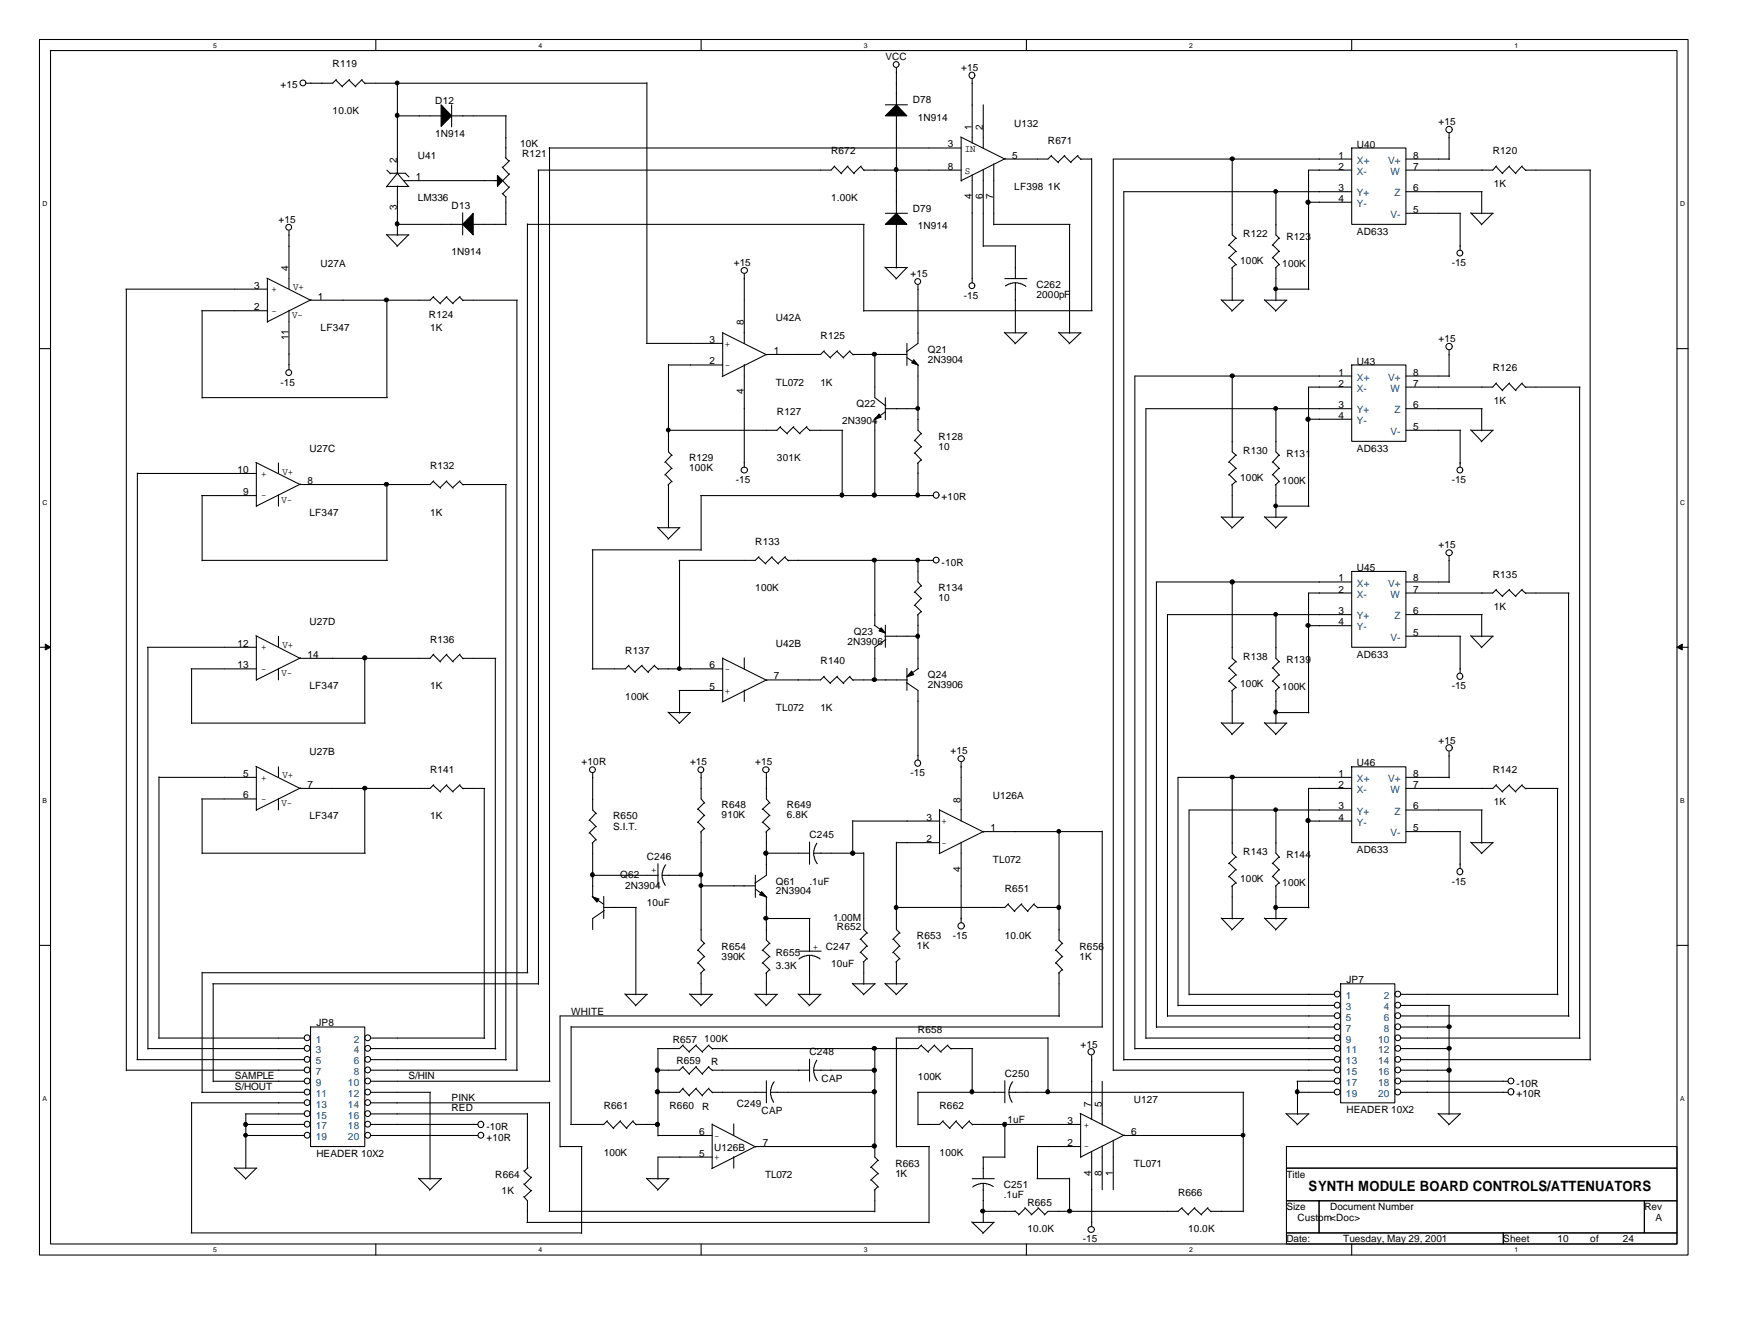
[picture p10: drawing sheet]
<svg xmlns="http://www.w3.org/2000/svg" width="279mm" height="216mm" viewBox="0 0 279 216" stroke-linecap="round" stroke-linejoin="round" font-family="sans-serif">
<g fill="none" stroke="#000" stroke-width=".17">
<path d="M6.3 6.3h265.2v195.5h-265.2zM8.1 8.1h261.6v191.9h-261.6zM49.2 13.3a.47 .47 0 0 0-.7-.4 .47 .47 0 0 0 0 .8 .47 .47 0 0 0 .7-.4M54 12.9l1.1 1.1M54.1 12.8l-.6 .6h-4.2M56.1 12.9l1.1 1.1M56.2 12.8l-1.2 1.1M58.2 12.9l.6 .6M58.3 12.8l-1.2 1.1M58.7 13.4h45.4M60.5 6.3v1.8M63.9 18.6h7.1"/>
<path d="M63.9 13.4v14.5l-1.8 2.2M72.6 16.8v3.6M72.6 18.6h8.8M81.4 18.6v6.8M104.1 13.3v41.9M112.8 6.3v1.8M142.4 16.8h3.6M144.2 10.9v5.9M144.2 18.5v15.8M144.6 10.3a.47 .47 0 0 0-.7-.3 .47 .47 0 0 0 0 .8 .47 .47 0 0 0 .7-.4M156.4 12.7v10.3M158.2 16.8v7.1"/>
<path d="M165.1 6.3v1.8M217.4 6.3v1.8M46.5 37.1v9.3M46.9 36.5a.47 .47 0 0 0-.7-.4 .47 .47 0 0 0 0 .8 .47 .47 0 0 0 .7-.4M62.1 37.7l1.8 1.8M62.2 37.8h3.6M62.2 27.3l.6 .6M62.2 30h3.6M62.7 27.9h2.6M63.8 36.1h10.6M63.8 27.8l1.9 2.2M63.9 29.9v7.9"/>
<path d="M64.9 29h15.1M65.2 27.9l.6 .5M65.7 37.8l-1.9 1.8M74.4 34.2v3.6M76 36.1h5.4M80.8 31.1l.6 .6M80.8 29l1.1 1.1M80.8 26.8l1.1 1.2M81.3 25.3l.6 .6M81.4 31.6v4.6M82 30.1l-1.1 1.1M82 27.9l-1.1 1.1"/>
<path d="M82 25.8l-1.1 1.1M84.8 36.1h54.2M84.8 36v120.4M86.6 27.3v130.9M88.3 23.8h66.3M88.4 23.7v150.1M134.2 26.8l1.2 1.1M134.3 26.7l-.6 .6h-47.2M136.3 26.8l1.1 1.1M136.4 26.7l-1.1 1.2M138.4 26.8l.6 .6M138.5 26.7l-1.2 1.2"/>
<path d="M138.9 27.3h15.7M138.9 36.1v13.9M142.4 34.3h3.6M144.2 36v7.1M154.5 22l7.1 3.6h7l.6-.6M154.6 22.1v7M156.4 28.1v17.4M158.2 27.3v12.3M158.2 39.5h5.2M159.9 36.1h12.2M159.9 26.3v9.9M161.7 25.5l-7.1 3.5"/>
<path d="M163.3 39.5v5.3M169.1 25.1l1.2 1.1M171.2 25.1l1.1 1.1M171.3 25l-1.1 1.1M172 36.1v17.5M173.3 25.1l.6 .6M173.4 25l-1.2 1.1M173.8 25.6h1.8M175.6 25.5v24.5M197.7 39.4l1.2 1.1M198.2 25.6v12.2l.7 .6M198.8 38.3l-1.2 1.2"/>
<path d="M204.7 39.4l1.1 1.1M205.2 30.8v7l.6 .6M205.7 38.3l-1.1 1.2M210.5 32.5h6.9M217.4 23.8h8.7v12.3h-8.7zM217.4 25.6h-38.3v146.5M217.4 27.3h-6.9v19.3M217.4 30.8h-36.6v139.6M226.1 34.3h8.8M226.1 25.6h7.1M226.1 30.8h12.3M233.1 21.4v4.3"/>
<path d="M234.9 34.3v5.9M236.6 34.2l1.7 1.9M236.6 34.3h3.6M238.3 30.8v3.6M240.1 34.3l-1.8 1.9M240.6 26.8l1.1 1.1M240.7 26.7l-.6 .6h-14M242.7 26.8l1.1 1.1M242.8 26.7l-1.2 1.2M244.8 26.8l.6 .6M244.9 26.7l-1.1 1.2M245.4 27.3h10.5"/>
<path d="M255.8 27.3v143.1M6.3 56h1.8M20.2 46.5h22.8M20.3 46.5v125.6M32.4 50h10.6M32.5 50v14M42.9 44.7l7.1 3.6h19.2l.6-.6M43 44.8v7M46.5 49.9v9.5M46.9 59.9a.47 .47 0 0 0-.7-.4 .47 .47 0 0 0 0 .8 .47 .47 0 0 0 .7-.4M50 48.2l-7 3.5M62.2 48.2v15.7"/>
<path d="M69.7 47.8l1.2 1.1M71.8 47.8l1.1 1.1M71.9 47.7l-1.1 1.1M73.9 47.8l.6 .5M74 47.7l-1.2 1.1M74.4 48.3h8.8M83.1 48.3v123.8M104 55.2h12.2M107.5 58.7h8.7M107.5 58.6v14l.6 .6M116.2 53.4v7.1M116.2 53.5l7.2 3.6"/>
<path d="M119.7 44v11.2M119.7 58.6v16.5M120.2 43.4a.48 .48 0 0 0-.5-.4 .48 .48 0 0 0-.4 .5 .48 .48 0 0 0 .4 .4h.3l.2-.4M132.5 56.5l1.1 1.1M132.6 56.4l-.6 .6h-8.7l-7.1 3.5M134.6 56.5l1.1 1.1M134.7 56.4l-1.2 1.1M136.7 56.5l.5 .6M136.7 56.4l-1.1 1.1M137.2 57h8.7M138.9 50h36.8M140.7 56.9v7l1.8 1.4"/>
<path d="M142.3 42.9l1.9 1.9M142.4 43h3.6M145.9 43l-1.8 1.9M145.9 57.5l1.8 1.3M145.9 55.2v3.6M147.7 45.8v9.4l-1.9 1.4M147.7 58.7v10.5l.6 .6M148.1 45.2a.47 .47 0 0 0-.7-.4 .47 .47 0 0 0 0 .8 .47 .47 0 0 0 .7-.3M156.8 45.9a.47 .47 0 0 0-.7-.4 .47 .47 0 0 0 0 .8 .47 .47 0 0 0 .7-.4M161.5 53.4l1.8 1.8M161.6 53.5h3.6M161.6 44.8h3.6"/>
<path d="M163.3 45.5l1 .1 .7 .5M163.3 45.5l-.7 .1-.9 .4M163.3 45.5v8M165.1 53.5l-1.9 1.8M170.3 53.4l1.7 1.8M170.3 53.5h3.6M173.8 53.5l-1.8 1.8M196.4 48.2l1.8 1.8M196.5 48.3h3.6M197.7 41.4l1.2 1.2M198.2 43v5.3M198.8 40.4l-1.2 1.1"/>
<path d="M198.8 42.5l-.7 .6M200 48.3l-1.9 1.7M203.4 48.2l1.8 1.8M203.5 48.3h3.5M204.7 41.4l1.1 1.2M205.2 43v5.3M205.2 46.5h5.4M205.7 40.4l-1.1 1.1M205.7 42.5l-.6 .6M206.9 48.3l-1.8 1.7M217.4 58.7h8.7v12.3h-8.7zM233.1 56.3v4.2"/>
<path d="M235.3 40.6a.47 .47 0 0 0-.7-.3 .47 .47 0 0 0 0 .8 .47 .47 0 0 0 .7-.4M269.7 56h1.8M22.1 76.1h19.1M22.1 76v94.3M32.4 79.7h8.8M32.5 79.7v10.5M32.5 63.9h29.8M41.1 74.3l7.2 3.6h20.9l.6-.6M41.2 74.4v7M44.8 74.4v1.6M44.8 79.6v1.8M48.3 77.8l-7.1 3.6"/>
<path d="M62.2 77.8v12.3M69.7 77.4l1.2 1.1M71.8 77.4l1.1 1.1M71.9 77.3l-1.1 1.1M73.9 77.4l.6 .6M74 77.3l-1.2 1.1M74.4 77.9h7M81.4 77.9v92.5M107 74.3l1.1 1.1M107 76.3l1.1 1.2M107.5 77.9v6.9M108 73.2l-1.1 1.1"/>
<path d="M108 75.3l-1.1 1.1M108 77.4l-.6 .6M112.7 79.7h37.4M112.8 79.7v8.8M120.2 75.5a.48 .48 0 0 0-.5-.4 .48 .48 0 0 0-.4 .4 .48 .48 0 0 0 .4 .5h.3l.2-.4M125.5 68.7l1.2 1.1M125.6 68.6l-.6 .6h-17.6M127.6 68.7l1.1 1.1M127.7 68.6l-1.1 1.1M129.7 68.7l.6 .6M129.8 68.6l-1.2 1.1M130.2 69.2h5.4"/>
<path d="M135.5 69.2v10.6M140.7 67.4v12.4M142.4 65.7h5.3M142.4 66.2l-1.8 1.3M142.4 63.9v3.6M147.2 70.8l1.1 1.1M147.2 72.8l1.1 1.2M147.7 74.4v5.3M148.2 69.7l-1.1 1.2M148.2 71.8l-1.1 1.1M148.2 73.9l-.6 .6M197.7 74.3l1.2 1.1"/>
<path d="M197.7 76.3l1.2 1.2M198.2 60.5v12.1l.7 .6M198.2 77.9v5.3M198.8 73.2l-1.2 1.1M198.8 75.3l-1.2 1.1M198.8 77.4l-.7 .6M204.7 74.3l1.1 1.1M204.7 76.3l1.1 1.2M205.2 65.7v6.9l.6 .6M205.2 77.9v5.3M205.7 73.2l-1.1 1.1M205.7 75.3l-1.1 1.1"/>
<path d="M205.7 77.4l-.6 .6M210.5 67.4h6.9M217.4 60.5h-34.9v108.2M217.4 62.2h-6.9v19.2M217.4 65.7h-33.1v101.3M226.1 69.2h8.8M226.1 60.5h7.1M226.1 65.7h12.3M234.9 69.2v5.9M235.3 75.5a.47 .47 0 0 0-.7-.4 .47 .47 0 0 0 0 .8 .47 .47 0 0 0 .7-.3M236.6 69.1l1.7 1.9M236.6 69.2h3.6"/>
<path d="M238.3 65.7v3.6M240.1 69.2l-1.8 1.8M240.6 61.6l1.1 1.2M240.7 61.6l-.6 .6h-14M242.7 61.6l1.1 1.2M242.8 61.6l-1.2 1.1M244.8 61.6l.6 .7M244.9 61.6l-1.1 1.1M245.4 62.2h8.8M254.1 62.2v104.8M32.5 90.1h29.8M95.2 88.4h17.6"/>
<path d="M95.3 88.4v19.2M105.7 84.8l1.8 1.8M105.8 84.8h3.6M109.3 84.8l-1.9 1.9M109.3 90.1v17.5M122 89.6l1.2 1.1M122.1 89.5l-.6 .6h-12.3M124.1 89.6l1.1 1.1M124.2 89.5l-1.1 1.1M126.2 89.6l.6 .6M126.3 89.5l-1.2 1.1M126.7 90.1h23.4"/>
<path d="M140.7 90.1v10.5M147.2 97.3l1.1 1.1M147.2 95.2l1.1 1.1M147.7 90v3.6l.6 .6M147.7 98.8v8.7M148.2 94.1l-1.1 1.1M148.2 98.3l-.6 .6M148.2 96.2l-1.1 1.2M151 90a.47 .47 0 0 0-.7-.4 .47 .47 0 0 0 0 .8 .47 .47 0 0 0 .7-.4M196.4 83.1l1.8 1.7M196.5 83.1h3.6M198.2 93.6v12.2l.7 .6"/>
<path d="M200 83.1l-1.9 1.8M203.4 83.1l1.8 1.7M203.5 83.1h3.5M205.2 98.8v7l.6 .6M205.2 81.4h5.4M206.9 83.1l-1.8 1.8M217.4 91.9h8.7v12.2h-8.7zM217.4 95.3h-6.9v19.3M217.4 93.6h-31.4v71.6M217.4 98.8h-29.6v64.6M226.1 93.6h7.1M226.1 98.8h12.3"/>
<path d="M233.1 89.4v4.2M233.6 88.8a.48 .48 0 0 0-.5-.4 .48 .48 0 0 0-.5 .4 .48 .48 0 0 0 .5 .5h.2l.3-.4M238.3 98.8v3.6M240.6 94.8l1.1 1.1M240.7 94.7l-.6 .6h-14M242.7 94.8l1.1 1.1M242.8 94.7l-1.2 1.1M244.8 94.8l.6 .6M244.9 94.7l-1.1 1.1M245.4 95.3h7M252.3 95.3v68.1M6.3 104.1h1.8"/>
<path d="M23.7 104.1h17.5M23.8 104.1v64.6M30.7 107.5h10.5M30.8 116.2h28M30.8 107.5v8.8M41.1 102.2l7.2 3.6h20.9l.6-.6M41.2 102.3v7.1M44.8 102.3v1.7M44.8 107.4v1.9M48.3 105.7l-7.1 3.6M58.7 105.7v10.5M69.7 105.2l1.2 1.2"/>
<path d="M71.8 105.2l1.1 1.2M71.9 105.2l-1.1 1.1M73.9 105.2l.6 .7M74 105.2l-1.2 1.1M74.4 105.8h5.4M79.7 105.8v62.9M101.1 107l1.1 1.1M101.2 106.9l-.6 .6h-5.4M103.2 107l1.1 1.1M103.3 106.9l-1.2 1.1M105.2 107l.7 .6M105.3 106.9l-1.1 1.1"/>
<path d="M105.8 107.5h10.4M107.4 114.5l1.9 1.7M107.5 114.6h3.6M109.2 111h7M109.3 111v3.6M111 114.6l-1.8 1.7M116.2 105.7v7.1M116.2 105.8l7.2 3.6M119.7 105.7v1.8M119.7 110.9v1.9M132.5 108.8l1.1 1.1M132.6 108.7l-.6 .6h-8.7l-7.1 3.6"/>
<path d="M134.6 108.8l1.1 1.1M134.7 108.7l-1.2 1.1M136.7 108.8l.5 .6M136.7 108.7l-1.1 1.1M137.2 109.3h8.8M140.6 100.5l1.8 1.3M142.3 102.3h5.4M142.4 100.5v3.6M142.5 102.8l-1.8 1.3v5.3M145.8 109.7l1.9 1.3v11.2M145.9 107.4v3.6M147.7 107.4l-1.8 1.4"/>
<path d="M196.4 116.2l1.8 1.8M196.5 116.2h3.6M197.7 107.4l1.2 1.1M197.7 109.5l1.2 1.1M198.2 111v5.3M198.8 106.3l-1.2 1.1M198.8 108.5l-1.2 1.1M198.8 110.5l-.7 .6M200 116.2l-1.9 1.9M203.4 116.2l1.8 1.8M203.5 116.2h3.5M204.7 107.4l1.1 1.1"/>
<path d="M204.7 109.5l1.1 1.1M205.2 114.6h5.4M205.2 111v5.3M205.7 110.5l-.6 .6M205.7 106.3l-1.1 1.1M205.7 108.5l-1.1 1.1M206.9 116.2l-1.8 1.9M210.5 100.6h6.9M226.1 102.3h8.8M234.9 102.3v5.9M236.6 102.2l1.7 1.9M236.6 102.3h3.6"/>
<path d="M240.1 102.3l-1.8 1.8M269.7 104.1h1.8M25.6 125h15.6M25.6 124.9v42M32.4 128.4h8.8M32.5 137.2h26.3M32.5 128.4v8.8M41.1 123.2l7.2 3.5h20.9l.6-.5M41.2 123.3v7M44.8 123.3v1.6M44.8 128.4v1.8M48.3 126.7l-7.1 3.5"/>
<path d="M58.7 126.7v10.5M69.7 126.2l1.2 1.1M71.8 126.2l1.1 1.1M71.9 126.2l-1.1 1.1M73.9 126.2l.6 .6M74 126.2l-1.2 1.1M74.4 126.7h3.6M77.9 126.7v40.3M94.8 131.8l1.1 1.1M94.8 133.9l1.1 1.1M95.3 124.3v5.9l.6 .6M95.3 135.5v8.7"/>
<path d="M95.8 123.7a.47 .47 0 0 0-.7-.4 .47 .47 0 0 0 0 .8 .47 .47 0 0 0 .7-.4M95.8 130.7l-1.1 1.2M95.8 132.8l-1.1 1.1M95.8 135l-.6 .6M105.8 138.9v3.5M107.1 139l-.4 .7-.2 1M112.3 130l1.1 1.1M112.3 132.2l1.1 1.1M112.8 124.3v4.1l.6 .7M112.8 133.7v17.4l.6 .6M113.2 123.7a.47 .47 0 0 0-.7-.4 .47 .47 0 0 0 0 .8 .47 .47 0 0 0 .7-.4M113.3 129l-1.1 1.1"/>
<path d="M113.3 131.1l-1.1 1.1M113.3 133.2l-.6 .6M122.7 130l1.2 1.1M122.7 132.2l1.2 1.1M123.2 137.2h7M123.3 124.3v4.1l.6 .7M123.3 133.7v7l-1.9 1.3M123.7 123.7a.48 .48 0 0 0-.5-.5 .48 .48 0 0 0-.5 .5 .48 .48 0 0 0 .5 .5l.2-.1 .3-.4M123.8 129l-1.2 1.1M123.8 131.1l-1.2 1.1M123.8 133.2l-.6 .6M130.2 135.4v3.5"/>
<path d="M130.9 137.2l.2 1 .4 .7M130.9 137.2h8M131.4 135.6l-.4 .8-.1 .8M137.2 132h13.9M137.2 131.9v5.3M138.9 137.1v12.3l.6 .6M144.2 135.4v14l.6 .6M144.2 135.5h6.9M151.1 130.1v7.1M151.1 130.2l7.1 3.6M154.6 122.5v9.5M154.6 135.4v12.9"/>
<path d="M155.1 121.9a.48 .48 0 0 0-.5-.4 .48 .48 0 0 0-.5 .4 .48 .48 0 0 0 .5 .5h.3l.2-.4M170.3 133.6v17.5l.6 .6M177.3 133.7h-19.1l-7.2 3.5M177.3 133.6v31.5M197.7 138.8l1.2 1.1M198.2 125v12.2l.7 .6M198.8 137.8l-1.2 1.1M198.8 139.8l-1.2 1.2M204.7 138.8l1.1 1.1M205.2 130.2v7l.6 .6M205.7 137.8l-1.1 1.1M205.7 139.8l-1.1 1.2"/>
<path d="M210.5 132h6.9M217.4 123.3h8.7v12.2h-8.7zM217.4 126.7h-6.9v19.3M217.4 125h-27.9v36.7M217.4 130.2h-26.1v29.7M226.1 133.7h8.8M226.1 125h7.1M226.1 130.2h12.3M233.1 120.8v4.3M234.9 133.7v5.9M236.6 135.4l1.7 1.8M236.6 135.5h3.6"/>
<path d="M238.3 130.2v5.4M240.1 135.5l-1.8 1.7M240.6 126.2l1.1 1.1M240.7 126.2l-.6 .5h-14M242.7 126.2l1.1 1.1M242.8 126.2l-1.2 1.1M244.8 126.2l.6 .6M244.9 126.2l-1.1 1.1M245.4 126.7h5.2M250.5 126.7v33.2M6.3 152h1.8M32.5 156.3v19.3"/>
<path d="M32.5 156.4h52.4M34.2 158.2h52.4M34.3 158.2v15.7M95.2 144.1l1.9 1.3M95.3 140.7h10.6M97.1 145.9h5.3M97.1 144.1v3.6M97.2 146.4l-1.9 1.3v1.7M100.5 159.8l1.8 1.8M100.6 159.9h3.5M102.3 145.9v14M104.1 159.9l-1.9 1.8"/>
<path d="M106.5 140.7l.1 .8 .4 .8M106.5 140.7h6.4M110.9 159.8l1.9 1.8M111 159.9h3.6M112.3 152.7l1.1 1.1M112.3 154.8l1.1 1.2M112.8 156.4v3.5M112.8 142.4h8.7M113.3 151.6l-1.1 1.2M113.3 153.8l-1.1 1.1M113.3 155.9l-.6 .6M114.6 159.9l-1.9 1.8"/>
<path d="M121.4 159.8l1.9 1.8M121.5 159.9h3.6M121.5 142.9l1.9 1.4M121.5 140.7v3.6M122.7 152.7l1.2 1.1M122.7 154.8l1.2 1.2M123.3 147.7h7M123.3 144.2v6.9l.6 .6M123.3 156.4v3.5M123.8 151.6l-1.2 1.2M123.8 153.8l-1.2 1.1M123.8 155.9l-.6 .6"/>
<path d="M125 159.9l-1.8 1.8M128.4 159.8l1.8 1.8M128.4 159.9h3.7M128.4 152.9h3.7M130.2 153.6l1 .2 .7 .4M130.2 153.6l-1 .2-.7 .4M130.2 147.7v5.3M130.2 153.6v6.3M132 159.9l-1.9 1.8M137.1 158.1l1.8 1.8M137.2 158.2h3.6M138.4 151l1.1 1.1"/>
<path d="M138.4 153.1l1.1 1.1M138.9 154.6v3.6M139.4 149.9l-1.1 1.1M139.4 152.1l-1.1 1.1M139.4 154.1l-.5 .6M140.7 158.2l-1.8 1.7M142.3 158.1l1.9 1.8M142.4 158.2h3.6M143.7 151l1.1 1.1M143.7 153.1l1.1 1.1M144.2 154.6v3.6M144.7 149.9l-1.1 1.1"/>
<path d="M144.7 152.1l-1.1 1.1M144.7 154.1l-.6 .6M145.9 158.2l-1.8 1.7M162.1 145.4l1.1 1.2M162.2 145.3l-.6 .6h-17.4M164.3 145.4l1.1 1.2M164.3 145.3l-1.1 1.2M166.3 145.4l.7 .6M166.4 145.3l-1.1 1.2M166.9 145.9h3.5M169.8 152.7l1.1 1.1M169.8 154.8l1.1 1.2"/>
<path d="M170.3 156.4v7M170.9 151.6l-1.1 1.2M170.9 153.8l-1.1 1.1M170.9 155.9l-.6 .6M191.3 159.9h23.3M196.4 147.6l1.8 1.8M196.5 147.7h3.6M197.7 140.9l1.2 1.1M198.2 142.4v5.3M198.8 141.9l-.7 .6M200 147.7l-1.9 1.8M203.4 147.6l1.8 1.8"/>
<path d="M203.5 147.7h3.5M204.7 140.9l1.1 1.1M205.2 142.4v5.3M205.2 145.9h5.4M205.7 141.9l-.6 .6M206.9 147.7l-1.8 1.8M215.6 159.8a.47 .47 0 0 0-.7-.4 .47 .47 0 0 0 0 .8 .47 .47 0 0 0 .7-.4M215.6 158.2h8.8v19.1h-8.8zM225.3 159.8a.47 .47 0 0 0-.7-.4 .47 .47 0 0 0 0 .8 .47 .47 0 0 0 .7-.4M225.4 159.9h25.2M269.7 152h1.8M20.3 172h28.6"/>
<path d="M22 170.3h26.9M23.8 168.6h25.1M25.5 166.9h23.4M30.8 177.3h18.1M30.8 177.2v21M32.4 175.6h16.5M34.3 173.8h14.6M39.5 179.1h9.4M39.5 179.1v8.7M49.9 166.8a.47 .47 0 0 0-.7-.4 .47 .47 0 0 0 0 .8 .47 .47 0 0 0 .7-.4M49.9 168.5a.47 .47 0 0 0-.7-.4 .47 .47 0 0 0 0 .8 .47 .47 0 0 0 .7-.4M49.9 170.3a.47 .47 0 0 0-.7-.4 .47 .47 0 0 0 0 .8 .47 .47 0 0 0 .7-.4"/>
<path d="M49.9 172a.47 .47 0 0 0-.7-.4 .47 .47 0 0 0 0 .8 .47 .47 0 0 0 .7-.4M49.9 173.7a.47 .47 0 0 0-.7-.3 .47 .47 0 0 0 0 .8 .47 .47 0 0 0 .7-.4M49.9 175.5a.47 .47 0 0 0-.7-.4 .47 .47 0 0 0 0 .8 .47 .47 0 0 0 .7-.3M49.9 177.2a.47 .47 0 0 0-.7-.4 .47 .47 0 0 0 0 .8 .47 .47 0 0 0 .7-.4M49.9 179a.47 .47 0 0 0-.7-.4 .47 .47 0 0 0 0 .8 .47 .47 0 0 0 .7-.4M50 165.1h8.7v19.2h-8.7zM59.6 166.8a.47 .47 0 0 0-.7-.4 .47 .47 0 0 0 0 .8 .47 .47 0 0 0 .7-.4M59.6 168.5a.47 .47 0 0 0-.7-.4 .47 .47 0 0 0 0 .8 .47 .47 0 0 0 .7-.4M59.6 170.3a.47 .47 0 0 0-.7-.4 .47 .47 0 0 0 0 .8 .47 .47 0 0 0 .7-.4M59.6 172a.47 .47 0 0 0-.7-.4 .47 .47 0 0 0 0 .8 .47 .47 0 0 0 .7-.4M59.6 173.7a.47 .47 0 0 0-.7-.3 .47 .47 0 0 0 0 .8 .47 .47 0 0 0 .7-.4M59.6 175.5a.47 .47 0 0 0-.7-.4 .47 .47 0 0 0 0 .8 .47 .47 0 0 0 .7-.3"/>
<path d="M59.6 177.2a.47 .47 0 0 0-.7-.4 .47 .47 0 0 0 0 .8 .47 .47 0 0 0 .7-.4M59.6 179a.47 .47 0 0 0-.7-.4 .47 .47 0 0 0 0 .8 .47 .47 0 0 0 .7-.4M59.7 179.1h25.1M59.7 175.6h9.6M59.7 173.8h28.8M59.7 168.6h20.1M59.7 172h23.5M59.7 166.9h18.3M59.7 170.3h21.7M59.7 177.3h28.7M69.2 175.6v14M84.8 179v8.8"/>
<path d="M88.4 177.2v17.5M91.9 165.1h85.5M91.9 165v15.8M105.8 168.6v14M109.8 168.1l1.1 1.1M109.8 171.5l1.1 1.2M109.8 175l1.1 1.2M109.9 174.9l-.6 .7h-3.6M109.9 168l-.6 .6h-3.6M109.9 171.4l-.6 .6h-3.6M111.9 168.1l1.1 1.1M111.9 171.5l1.1 1.2"/>
<path d="M111.9 175l1.1 1.2M112 168l-1.2 1.1M112 171.4l-1.2 1.2M112 174.9l-1.2 1.2M114 168.1l.6 .6M114 171.5l.6 .6M114 175l.6 .7M114 168l-1.1 1.1M114 171.4l-1.1 1.2M114 174.9l-1.1 1.2M114.6 175.6h8.7M114.6 172h15.6"/>
<path d="M123.3 173.7v3.6M124 175.6v.8l.5 .8M124 175.6h16.8M124.5 173.9l-.4 .7-.1 1M130.2 170.3v3.5M130.9 172l.2 1.1 .4 .6M130.9 172h9.8M131.4 170.4l-.4 .9-.1 .7M140.7 168.5v17.5l.6 .6M144.1 166.9h24.5M144.2 166.9v17.5M147.6 175.6h14"/>
<path d="M147.7 175.6v5.2M148.2 168.1l1.2 1.1M148.3 168l-.6 .6h-33.1M150.3 168.1l1.1 1.1M150.4 168l-1.1 1.1M152.4 168.1l.6 .6M152.5 168l-1.2 1.1M152.9 168.6h3.6M156.4 168.6v7.1M161.6 173.7v3.6M162.3 175.6l.1 .8 .4 .8M162.3 175.6h37.8"/>
<path d="M162.9 173.9l-.4 .7-.2 1M168.6 166.8v8.8M170.4 163.3h-80.3v21.1M173.7 179l7.1 3.5h19.3M173.8 179.1v7M175.6 169.7v10.3M177.3 173.8v7M179.1 172h35.5M180.8 170.3h33.8M182.5 168.6h32.1M184.3 166.9h30.3M186 165.1h28.6"/>
<path d="M187.8 163.3h26.8M189.5 161.6h25.1M200 175.6v19.2M206.8 179l1.9 1.8M206.9 179.1h3.7M208.6 175.6h6M208.6 173.8h6M208.7 173.8v5.4M210.5 179.1l-1.9 1.7M215.6 161.5a.47 .47 0 0 0-.7-.3 .47 .47 0 0 0 0 .8 .47 .47 0 0 0 .7-.4M215.6 163.2a.47 .47 0 0 0-.7-.3 .47 .47 0 0 0 0 .8 .47 .47 0 0 0 .7-.4M215.6 165a.47 .47 0 0 0-.7-.4 .47 .47 0 0 0 0 .8 .47 .47 0 0 0 .7-.3"/>
<path d="M215.6 166.8a.47 .47 0 0 0-.7-.4 .47 .47 0 0 0 0 .8 .47 .47 0 0 0 .7-.4M215.6 168.5a.47 .47 0 0 0-.7-.4 .47 .47 0 0 0 0 .8 .47 .47 0 0 0 .7-.4M215.6 170.3a.47 .47 0 0 0-.7-.4 .47 .47 0 0 0 0 .8 .47 .47 0 0 0 .7-.4M215.6 172a.47 .47 0 0 0-.7-.4 .47 .47 0 0 0 0 .8 .47 .47 0 0 0 .7-.4M215.6 173.7a.47 .47 0 0 0-.7-.3 .47 .47 0 0 0 0 .8 .47 .47 0 0 0 .7-.4M215.6 175.5a.47 .47 0 0 0-.7-.4 .47 .47 0 0 0 0 .8 .47 .47 0 0 0 .7-.3M225.3 161.5a.47 .47 0 0 0-.7-.3 .47 .47 0 0 0 0 .8 .47 .47 0 0 0 .7-.4M225.3 163.2a.47 .47 0 0 0-.7-.3 .47 .47 0 0 0 0 .8 .47 .47 0 0 0 .7-.4M225.3 165a.47 .47 0 0 0-.7-.4 .47 .47 0 0 0 0 .8 .47 .47 0 0 0 .7-.3M225.3 166.8a.47 .47 0 0 0-.7-.4 .47 .47 0 0 0 0 .8 .47 .47 0 0 0 .7-.4M225.3 168.5a.47 .47 0 0 0-.7-.4 .47 .47 0 0 0 0 .8 .47 .47 0 0 0 .7-.4M225.3 170.3a.47 .47 0 0 0-.7-.4 .47 .47 0 0 0 0 .8 .47 .47 0 0 0 .7-.4"/>
<path d="M225.3 172a.47 .47 0 0 0-.7-.4 .47 .47 0 0 0 0 .8 .47 .47 0 0 0 .7-.4M225.3 173.7a.47 .47 0 0 0-.7-.3 .47 .47 0 0 0 0 .8 .47 .47 0 0 0 .7-.4M225.3 175.5a.47 .47 0 0 0-.7-.4 .47 .47 0 0 0 0 .8 .47 .47 0 0 0 .7-.3M225.4 175.6h17.2M225.4 173.8h17.2M225.4 168.6h7.8M225.4 172h7.8M225.4 166.9h28.8M225.4 170.3h30.5M225.4 161.6h7.8M225.4 163.3h27M225.4 165.1h7.8"/>
<path d="M231.3 179l1.8 1.8M231.4 179.1h3.5M233.1 161.6v17.6M234.9 179.1l-1.9 1.7M243.5 173.7a.47 .47 0 0 0-.7-.3 .47 .47 0 0 0 0 .8 .47 .47 0 0 0 .7-.4M30.7 198.2h62.9M37.7 187.7l1.8 1.8M37.8 187.8h3.5M39.5 182.5h9.4M39.5 180.8h9.4M41.2 187.8l-1.7 1.8M49.9 180.7a.47 .47 0 0 0-.7-.4 .47 .47 0 0 0 0 .8 .47 .47 0 0 0 .7-.4"/>
<path d="M49.9 182.5a.47 .47 0 0 0-.7-.4 .47 .47 0 0 0 0 .8 .47 .47 0 0 0 .7-.4M59.6 180.7a.47 .47 0 0 0-.7-.4 .47 .47 0 0 0 0 .8 .47 .47 0 0 0 .7-.4M59.6 182.5a.47 .47 0 0 0-.7-.4 .47 .47 0 0 0 0 .8 .47 .47 0 0 0 .7-.4M59.7 182.5h17.2M59.7 180.8h17.2M60.5 200v1.8M67.3 189.4l1.9 1.9M67.4 189.5h3.6M71 189.5l-1.9 1.8M77.8 182.5a.47 .47 0 0 0-.7-.4 .47 .47 0 0 0 0 .8 .47 .47 0 0 0 .7-.4M84.2 192.4l.6 .6v3.5M84.2 190.3l1.2 1.1"/>
<path d="M84.2 188.2l1.2 1.1M84.8 196.5h64.6M84.9 187.7l-.6 .6M85.5 191.3l-1.2 1.1M85.5 189.2l-1.2 1.2M88.3 194.7h52.4M90.1 184.3h3.5M93.6 184.3v14M97.6 180.3l1.1 1.1M97.7 180.2l-.6 .6h-5.3M99.7 180.3l1.1 1.1M99.8 180.2l-1.2 1.2"/>
<path d="M101.8 180.3l.6 .5M101.9 180.2l-1.1 1.2M102.3 180.8h3.5M104 189.4l1.8 1.9M104.1 189.5h3.5M105.8 182.5h8.8M107.5 189.5l-1.8 1.8M112.8 200v1.8M114.6 180.7v7.1M114.6 180.8l7 3.6M114.6 186h-8.8v3.6M118 180.7v1.8"/>
<path d="M118 185.9v1.9M140.1 187.6l1.2 1.1M140.1 189.7l1.2 1.1M140.7 191.3v3.5M140.8 184.3h-19.3l-7 3.6M141.2 186.5l-1.2 1.2M141.2 188.6l-1.2 1.1M141.2 190.8l-.6 .5M144.2 184.3h5.3M149.4 184.3v12.3M151.6 180.3l1.2 1.1M151.7 180.2l-.6 .6h-3.4"/>
<path d="M153.8 180.3l1.1 1.1M153.8 180.2l-1.1 1.2M155.9 180.3l.6 .5M156 180.2l-1.2 1.2M156.3 196.4l1.9 1.8M156.4 180.8h17.4M156.4 189.5h3.5M156.4 196.5h3.5M158.1 186h3.5M158.1 194.7h5.2M158.2 190.2l.7 .1 .9 .5M158.2 190.2l-1.1 .2-.6 .4"/>
<path d="M158.2 186v3.5M158.2 190.2v6.3M159.9 196.5l-1.8 1.8M161.6 180.8v5.3M163.2 194.6l.7 .6M164.8 194.1l1.1 1.1M164.9 194.2l-1.1 1.1M165.1 200v1.8M166.8 189.5h5.2M166.9 184.3h6.9M166.9 184.2v5.3M167 194.1l1.1 1.1"/>
<path d="M167 194.2l-1.1 1.1M172 189.4v5.3M175.6 185.1v12.1M176 197.6a.48 .48 0 0 0-.5-.4 .48 .48 0 0 0-.4 .4 .48 .48 0 0 0 .4 .5h.3l.2-.4M177.3 184.2v7.1M179.1 183.3v8M180.8 182.5l-7 3.5M190.1 194.2l1.1 1.1M190.2 194.1l-.7 .6h-20.9l-.6 .6M192.1 194.2l1.2 1.1M192.2 194.1l-1.1 1.1M194.2 194.2l.6 .6"/>
<path d="M194.3 194.1l-1.1 1.1M194.7 194.7h5.3M206.9 184.3h62.8v3.5h-62.8zM206.9 187.8h62.8v5.2h-62.8zM206.9 193h5.3v5.2h-5.3zM206.9 198.2h34.9v1.8h-34.9zM212.2 193h52.3v5.2h-52.3zM217.4 200v1.8M241.8 198.2h27.9v1.8h-27.9zM264.5 193h5.2v5.2h-5.2z"/>
<circle cx="156.3" cy="12.1" r=".49"/>
<circle cx="233.1" cy="20.8" r=".51"/>
<circle cx="233.1" cy="55.7" r=".51"/>
<circle cx="150.6" cy="79.6" r=".49"/>
<circle cx="234.8" cy="108.7" r=".49"/>
<circle cx="147.6" cy="122.7" r=".49"/>
<circle cx="233.1" cy="120.2" r=".51"/>
<circle cx="154.6" cy="148.8" r=".51"/>
<circle cx="234.8" cy="140.1" r=".49"/>
<circle cx="175.5" cy="169.1" r=".51"/>
<circle cx="243" cy="175.5" r=".49"/>
<circle cx="77.3" cy="180.8" r=".49"/>
</g>
<g fill="#000" stroke="#000" stroke-width=".16">
<path d="M7.3 103.5l.8 .6-.8 .4z" fill-rule="evenodd"/>
<path d="M269.7 104.1l.9-.6v1z" fill-rule="evenodd"/>
</g>
<g fill="#000" stroke="#000" stroke-width=".17">
<path d="M71 16.8l1.6 1.8-1.6 1.7z" fill-rule="evenodd"/>
<path d="M142.4 18.6l1.8-1.8 1.7 1.8z" fill-rule="evenodd"/>
<path d="M76.1 34.3v3.5l-1.7-1.7z" fill-rule="evenodd"/>
<path d="M80 28.2l.9 .8-.9 1z" fill-rule="evenodd"/>
<path d="M142.4 36.1l1.8-1.8 1.7 1.8z" fill-rule="evenodd"/>
<path d="M147 57.8l.7 .9-1.1-.4z" fill-rule="evenodd"/>
<path d="M141.4 66.5l.3 .6-1 .3z" fill-rule="evenodd"/>
<path d="M141.7 100.9l.7 .9-1-.4z" fill-rule="evenodd"/>
<path d="M146.6 107.9l.4 .6-1.1 .3z" fill-rule="evenodd"/>
<path d="M95.3 144.2l1.1 .3-.4 .5z" fill-rule="evenodd"/>
<path d="M122.5 143.3l.8 .9-1.1-.4z" fill-rule="evenodd"/>
</g>
<g fill="#000" stroke="#000" stroke-width=".17">
<circle cx="63.9" cy="18.5" r=".32"/>
<circle cx="63.9" cy="13.3" r=".3"/>
<circle cx="63.9" cy="36" r=".32"/>
<circle cx="144.1" cy="27.3" r=".32"/>
<circle cx="198.2" cy="25.5" r=".32"/>
<circle cx="205.2" cy="30.8" r=".3"/>
<circle cx="210.4" cy="32.5" r=".34"/>
<circle cx="62.2" cy="48.2" r=".32"/>
<circle cx="140.7" cy="56.9" r=".32"/>
<circle cx="205.2" cy="46.4" r=".3"/>
<circle cx="62.2" cy="77.9" r=".32"/>
<circle cx="107.5" cy="69.1" r=".3"/>
<circle cx="135.4" cy="79.6" r=".32"/>
<circle cx="140.6" cy="79.6" r=".34"/>
<circle cx="147.6" cy="79.6" r=".32"/>
<circle cx="147.6" cy="65.7" r=".3"/>
<circle cx="198.2" cy="60.4" r=".32"/>
<circle cx="205.2" cy="65.7" r=".3"/>
<circle cx="210.4" cy="67.4" r=".34"/>
<circle cx="140.7" cy="90" r=".32"/>
<circle cx="147.6" cy="90" r=".3"/>
<circle cx="198.2" cy="93.6" r=".34"/>
<circle cx="205.2" cy="81.3" r=".3"/>
<circle cx="205.2" cy="98.8" r=".3"/>
<circle cx="58.7" cy="105.7" r=".34"/>
<circle cx="109.3" cy="107.5" r=".3"/>
<circle cx="140.7" cy="109.3" r=".32"/>
<circle cx="147.6" cy="102.3" r=".32"/>
<circle cx="205.2" cy="114.5" r=".32"/>
<circle cx="210.4" cy="100.5" r=".32"/>
<circle cx="58.7" cy="126.7" r=".32"/>
<circle cx="123.2" cy="137.2" r=".34"/>
<circle cx="137.2" cy="137.2" r=".34"/>
<circle cx="170.3" cy="133.6" r=".3"/>
<circle cx="198.2" cy="124.9" r=".32"/>
<circle cx="205.2" cy="130.2" r=".3"/>
<circle cx="210.4" cy="131.9" r=".34"/>
<circle cx="95.3" cy="140.6" r=".32"/>
<circle cx="112.7" cy="140.6" r=".32"/>
<circle cx="112.7" cy="142.4" r=".3"/>
<circle cx="123.2" cy="147.6" r=".32"/>
<circle cx="144.1" cy="145.9" r=".32"/>
<circle cx="170.3" cy="145.9" r=".32"/>
<circle cx="205.2" cy="145.9" r=".32"/>
<circle cx="105.7" cy="175.5" r=".34"/>
<circle cx="105.7" cy="172" r=".34"/>
<circle cx="140.6" cy="175.5" r=".34"/>
<circle cx="140.6" cy="172" r=".34"/>
<circle cx="140.7" cy="168.5" r=".32"/>
<circle cx="156.3" cy="175.5" r=".32"/>
<circle cx="168.5" cy="175.5" r=".32"/>
<circle cx="208.6" cy="175.5" r=".32"/>
<circle cx="233.1" cy="172" r=".34"/>
<circle cx="233.1" cy="165.1" r=".32"/>
<circle cx="233.1" cy="168.5" r=".32"/>
<circle cx="39.5" cy="180.8" r=".32"/>
<circle cx="39.5" cy="182.5" r=".3"/>
<circle cx="105.7" cy="180.8" r=".34"/>
<circle cx="140.6" cy="184.2" r=".34"/>
<circle cx="158.1" cy="194.7" r=".32"/>
<circle cx="161.6" cy="180.8" r=".32"/>
<circle cx="172.1" cy="194.7" r=".32"/>
<circle cx="199.9" cy="182.5" r=".3"/>
</g>
<text font-size="2.3" x="210.5" y="191.5">SYNTH MODULE BOARD CONTROLS/ATTENUATORS</text>
<g font-size="1.6">
<text x="53.5" y="10.8">R119</text>
<text x="142.4" y="9.7">VCC</text>
<text x="154.6" y="11.4">+15</text>
<text x="45.1" y="14.2">+15</text>
<text x="70" y="16.8">D12</text>
<text x="146.8" y="16.6">D78</text>
<text x="53.5" y="18.4">10.0K</text>
<text x="70" y="22">1N914</text>
<text x="83.7" y="23.6">10K</text>
<text x="147.7" y="19.4">1N914</text>
<text x="152.5" y="23.7">3</text>
<text x="156.3" y="20.9" transform="rotate(-90 156.3 20.9)">1</text>
<text x="158.1" y="20.9" transform="rotate(-90 158.1 20.9)">2</text>
<text x="163.2" y="20.5">U132</text>
<text x="168.6" y="23.1">R671</text>
<text x="218.3" y="23.8">U40</text>
<text x="231.4" y="20.2">+15</text>
<text x="63.8" y="26.2" transform="rotate(-90 63.8 26.2)">2</text>
<text x="66.9" y="29">1</text>
<text x="67.2" y="25.5">U41</text>
<text x="84" y="25.3">R121</text>
<text x="133.7" y="24.8">R672</text>
<text x="152.5" y="27.3">8</text>
<text x="155.2" y="24.5">IN</text>
<text x="155.2" y="27.9">S</text>
<text x="162.8" y="25.5">5</text>
<text x="215.3" y="25.5">1</text>
<text x="215.3" y="27.3">2</text>
<text x="227.3" y="25.5">8</text>
<text x="227.3" y="27.3">7</text>
<text x="240.1" y="24.8">R120</text>
<text x="44.8" y="35.8">+15</text>
<text x="63.8" y="33.8" transform="rotate(-90 63.8 33.8)">3</text>
<text x="67.2" y="32.3">LM336</text>
<text x="72.6" y="33.5">D13</text>
<text x="133.7" y="32.3">1.00K</text>
<text x="146.8" y="34">D79</text>
<text x="156.3" y="32" transform="rotate(-90 156.3 32)">4</text>
<text x="158.1" y="32" transform="rotate(-90 158.1 32)">6</text>
<text x="159.8" y="32" transform="rotate(-90 159.8 32)">7</text>
<text x="163.2" y="30.6">LF398</text>
<text x="168.6" y="30.6">1K</text>
<text x="215.3" y="30.7">3</text>
<text x="215.3" y="32.4">4</text>
<text x="227.3" y="30.7">6</text>
<text x="227.3" y="34.2">5</text>
<text x="240.3" y="30.1">1K</text>
<text x="72.6" y="41.1">1N914</text>
<text x="147.7" y="36.8">1N914</text>
<text x="200" y="38.1">R122</text>
<text x="206.9" y="38.6">R123</text>
<text x="218.3" y="37.8">AD633</text>
<text x="40.9" y="46.4">3</text>
<text x="43.7" y="47">+</text>
<text x="46.4" y="43.6" transform="rotate(-90 46.4 43.6)">4</text>
<text x="47.2" y="46.7">V+</text>
<text x="51.6" y="42.9">U27A</text>
<text x="118" y="42.8">+15</text>
<text x="146.5" y="44.5">+15</text>
<text x="166.7" y="46.3">C262</text>
<text x="166.7" y="47.8">2000pF</text>
<text x="199.5" y="42.4">100K</text>
<text x="206.2" y="42.9">100K</text>
<text x="233.5" y="42.8">-15</text>
<text x="40.9" y="49.9">2</text>
<text x="43.7" y="50.5">-</text>
<text x="47" y="51.1">V-</text>
<text x="51.1" y="48.2">1</text>
<text x="51.6" y="53.3">LF347</text>
<text x="69" y="51.1">R124</text>
<text x="69.2" y="53.3">1K</text>
<text x="119.6" y="52.3" transform="rotate(-90 119.6 52.3)">8</text>
<text x="124.8" y="51.6">U42A</text>
<text x="155" y="48">-15</text>
<text x="46.4" y="54.7" transform="rotate(-90 46.4 54.7)">11</text>
<text x="114.1" y="58.6">2</text>
<text x="114.1" y="55.1">3</text>
<text x="116.6" y="55.7">+</text>
<text x="116.6" y="59.2">-</text>
<text x="124.5" y="56.9">1</text>
<text x="132" y="54.4">R125</text>
<text x="149.3" y="56.7">Q21</text>
<text x="149.3" y="58.3">2N3904</text>
<text x="218.3" y="58.7">U43</text>
<text x="231.4" y="55">+15</text>
<text x="240.1" y="59.7">R126</text>
<text x="45.1" y="62">-15</text>
<text x="119.6" y="63.4" transform="rotate(-90 119.6 63.4)">4</text>
<text x="124.8" y="62">TL072</text>
<text x="132" y="62">1K</text>
<text x="137.8" y="65.4">Q22</text>
<text x="215.3" y="60.4">1</text>
<text x="215.3" y="62.1">2</text>
<text x="215.3" y="65.6">3</text>
<text x="227.3" y="60.4">8</text>
<text x="227.3" y="62.1">7</text>
<text x="227.3" y="65.6">6</text>
<text x="240.3" y="64.9">1K</text>
<text x="125" y="66.7">R127</text>
<text x="135.5" y="68.2">2N3904</text>
<text x="151" y="70.7">R128</text>
<text x="215.3" y="67.3">4</text>
<text x="227.3" y="69.1">5</text>
<text x="38.2" y="76">10</text>
<text x="42" y="76.6">+</text>
<text x="45.5" y="76.3">V+</text>
<text x="49.4" y="77.8">8</text>
<text x="49.8" y="72.6">U27C</text>
<text x="69.2" y="75.4">R132</text>
<text x="110.8" y="74.2">R129</text>
<text x="110.8" y="75.8">100K</text>
<text x="118.4" y="77.6">-15</text>
<text x="125" y="74.2">301K</text>
<text x="151" y="72.3">10</text>
<text x="199.5" y="77.3">100K</text>
<text x="200" y="73">R130</text>
<text x="206.2" y="77.8">100K</text>
<text x="206.9" y="73.5">R131</text>
<text x="218.3" y="72.6">AD633</text>
<text x="233.5" y="77.6">-15</text>
<text x="39.1" y="79.6">9</text>
<text x="42" y="80.1">-</text>
<text x="45.3" y="80.9">V-</text>
<text x="49.8" y="82.9">LF347</text>
<text x="69.2" y="82.9">1K</text>
<text x="151.5" y="80.4">+10R</text>
<text x="121.5" y="87.6">R133</text>
<text x="231.4" y="88.1">+15</text>
<text x="121.5" y="95.1">100K</text>
<text x="151" y="95.1">R134</text>
<text x="151.5" y="90.9">-10R</text>
<text x="215.3" y="93.5">1</text>
<text x="215.3" y="95.2">2</text>
<text x="218.3" y="91.8">U45</text>
<text x="227.3" y="93.5">8</text>
<text x="227.3" y="95.2">7</text>
<text x="240.1" y="92.9">R135</text>
<text x="49.8" y="100.5">U27D</text>
<text x="151" y="96.7">10</text>
<text x="215.3" y="98.7">3</text>
<text x="215.3" y="100.5">4</text>
<text x="227.3" y="98.7">6</text>
<text x="240.3" y="98">1K</text>
<text x="38.2" y="104">12</text>
<text x="38.2" y="107.4">13</text>
<text x="42" y="104.6">+</text>
<text x="45.5" y="104.2">V+</text>
<text x="49.4" y="105.7">14</text>
<text x="69.2" y="103.3">R136</text>
<text x="100.6" y="105.1">R137</text>
<text x="114.1" y="107.4">6</text>
<text x="124.8" y="104">U42B</text>
<text x="132" y="106.8">R140</text>
<text x="136.3" y="103.6">2N3906</text>
<text x="137.3" y="102.1">Q23</text>
<text x="200" y="106.1">R138</text>
<text x="206.9" y="106.6">R139</text>
<text x="218.3" y="105.7">AD633</text>
<text x="227.3" y="102.2">5</text>
<text x="42" y="108">-</text>
<text x="45.3" y="108.7">V-</text>
<text x="49.8" y="110.8">LF347</text>
<text x="69.2" y="110.8">1K</text>
<text x="100.6" y="112.5">100K</text>
<text x="114.1" y="110.9">5</text>
<text x="116.6" y="111.5">+</text>
<text x="116.6" y="108">-</text>
<text x="124.5" y="109.2">7</text>
<text x="149.3" y="109.1">Q24</text>
<text x="149.3" y="110.7">2N3906</text>
<text x="199.5" y="110.5">100K</text>
<text x="206.2" y="111">100K</text>
<text x="233.5" y="110.8">-15</text>
<text x="124.8" y="114.3">TL072</text>
<text x="132" y="114.3">1K</text>
<text x="231.4" y="119.5">+15</text>
<text x="39.1" y="124.9">5</text>
<text x="42" y="125.5">+</text>
<text x="45.5" y="125.1">V+</text>
<text x="49.8" y="121.4">U27B</text>
<text x="69.2" y="124.2">R141</text>
<text x="93.6" y="123">+10R</text>
<text x="111" y="123">+15</text>
<text x="121.5" y="123">+15</text>
<text x="146.5" y="124.8">-15</text>
<text x="152.9" y="121.2">+15</text>
<text x="215.3" y="124.9">1</text>
<text x="218.3" y="123.2">U46</text>
<text x="227.3" y="124.9">8</text>
<text x="240.1" y="124.2">R142</text>
<text x="39.1" y="128.4">6</text>
<text x="42" y="128.9">-</text>
<text x="45.3" y="129.6">V-</text>
<text x="49.4" y="126.7">7</text>
<text x="49.8" y="131.7">LF347</text>
<text x="69.2" y="131.7">1K</text>
<text x="98.6" y="131.7">R650</text>
<text x="116.1" y="130">R648</text>
<text x="116.1" y="131.6">910K</text>
<text x="126.6" y="130">R649</text>
<text x="126.6" y="131.6">6.8K</text>
<text x="149" y="131.9">3</text>
<text x="154.5" y="129" transform="rotate(-90 154.5 129)">8</text>
<text x="159.7" y="128.4">U126A</text>
<text x="215.3" y="126.7">2</text>
<text x="215.3" y="130.1">3</text>
<text x="215.3" y="131.9">4</text>
<text x="227.3" y="126.7">7</text>
<text x="227.3" y="130.1">6</text>
<text x="240.3" y="129.5">1K</text>
<text x="98.6" y="133.3">S.I.T.</text>
<text x="130.2" y="134.7">C245</text>
<text x="149" y="135.4">2</text>
<text x="151.5" y="132.4">+</text>
<text x="151.5" y="136">-</text>
<text x="159.3" y="133.6">1</text>
<text x="200" y="137.5">R143</text>
<text x="218.3" y="137.2">AD633</text>
<text x="227.3" y="133.6">5</text>
<text x="99.7" y="141.1">Q62</text>
<text x="100.6" y="142.9">2N3904</text>
<text x="104.1" y="138.2">C246</text>
<text x="105.6" y="140.3" transform="rotate(-90 105.6 140.3)">+</text>
<text x="124.8" y="142.2">Q61</text>
<text x="124.8" y="143.8">2N3904</text>
<text x="130.2" y="142.2">.1uF</text>
<text x="154.5" y="140.1" transform="rotate(-90 154.5 140.1)">4</text>
<text x="159.7" y="138.7">TL072</text>
<text x="161.6" y="143.4">R651</text>
<text x="199.5" y="141.8">100K</text>
<text x="206.2" y="142.4">100K</text>
<text x="206.9" y="138">R144</text>
<text x="233.5" y="142.2">-15</text>
<text x="104.1" y="145.7">10uF</text>
<text x="134" y="148">1.00M</text>
<text x="134.6" y="149.5">R652</text>
<text x="116.1" y="152.7">R654</text>
<text x="116.1" y="154.3">390K</text>
<text x="124.8" y="153.8">R655</text>
<text x="124.8" y="155.8">3.3K</text>
<text x="130.7" y="152.7">+</text>
<text x="132.8" y="152.7">C247</text>
<text x="133.7" y="155.4">10uF</text>
<text x="147.5" y="151">R653</text>
<text x="147.5" y="152.5">1K</text>
<text x="153.2" y="151">-15</text>
<text x="161.6" y="151">10.0K</text>
<text x="173.7" y="152.7">R656</text>
<text x="173.7" y="154.3">1K</text>
<text x="216.6" y="158.1">JP7</text>
<text x="50.9" y="165">JP8</text>
<text x="91.9" y="163.2">WHITE</text>
<text x="108.2" y="167.6">R657</text>
<text x="113.3" y="167.5">100K</text>
<text x="147.7" y="166.1">R658</text>
<text x="37.8" y="173.4">SAMPLE</text>
<text x="65.7" y="173.4">S/HIN</text>
<text x="108.8" y="171">R659</text>
<text x="114.4" y="171.2">R</text>
<text x="130.2" y="169.6">C248</text>
<text x="132.2" y="174">CAP</text>
<text x="147.7" y="173.6">100K</text>
<text x="161.6" y="173.1">C250</text>
<text x="173.8" y="168.4">+15</text>
<text x="37.8" y="175.2">S/HOUT</text>
<text x="72.6" y="177">PINK</text>
<text x="72.6" y="178.6">RED</text>
<text x="97.1" y="178.3">R661</text>
<text x="107.7" y="178.3">R660</text>
<text x="112.9" y="178.5">R</text>
<text x="118.5" y="178">C249</text>
<text x="122.5" y="179.2">CAP</text>
<text x="151.1" y="178.3">R662</text>
<text x="175.5" y="177.9" transform="rotate(-90 175.5 177.9)">7</text>
<text x="177.2" y="177.9" transform="rotate(-90 177.2 177.9)">5</text>
<text x="182.4" y="177.3">U127</text>
<text x="216.6" y="179">HEADER 10X2</text>
<text x="243.9" y="176.4">+10R</text>
<text x="243.9" y="174.7">-10R</text>
<text x="78.2" y="183.4">+10R</text>
<text x="78.2" y="181.6">-10R</text>
<text x="97.1" y="185.8">100K</text>
<text x="112.4" y="182.5">6</text>
<text x="112.4" y="185.9">5</text>
<text x="114.9" y="183">-</text>
<text x="114.9" y="185.1">U126B</text>
<text x="122.7" y="184.2">7</text>
<text x="151.1" y="185.8">100K</text>
<text x="161.6" y="180.6">.1uF</text>
<text x="171.7" y="180.7">3</text>
<text x="171.7" y="184.2">2</text>
<text x="174.3" y="181.3">+</text>
<text x="174.3" y="184.7">-</text>
<text x="181.9" y="182.5">6</text>
<text x="50.9" y="186">HEADER 10X2</text>
<text x="79.7" y="189.3">R664</text>
<text x="80.7" y="191.9">1K</text>
<text x="114.9" y="186.5">+</text>
<text x="123.1" y="189.3">TL072</text>
<text x="144" y="187.5">R663</text>
<text x="144" y="189.1">1K</text>
<text x="161.5" y="191">C251</text>
<text x="175.5" y="189" transform="rotate(-90 175.5 189)">4</text>
<text x="177.2" y="189" transform="rotate(-90 177.2 189)">8</text>
<text x="179" y="189" transform="rotate(-90 179 189)">1</text>
<text x="182.4" y="187.5">TL071</text>
<text x="206.9" y="189.3">Title</text>
<text x="161.5" y="192.6">.1uF</text>
<text x="165.3" y="193.8">R665</text>
<text x="189.5" y="192.3">R666</text>
<text x="206.9" y="194.6">Size</text>
<text x="208.7" y="196.3">Custom&lt;Doc&gt;</text>
<text x="214" y="194.6">Document Number</text>
<text x="264.5" y="194.6">Rev</text>
<text x="266.3" y="196.3">A</text>
<text x="165.3" y="198">10.0K</text>
<text x="174.2" y="199.7">-15</text>
<text x="191.1" y="198">10.0K</text>
<text x="206.9" y="199.7">Date:</text>
<text x="216.1" y="199.7">Tuesday, May 29, 2001</text>
<text x="241.8" y="199.7">Sheet</text>
<text x="250.5" y="199.7">10</text>
<text x="255.8" y="199.7">of</text>
<text x="261" y="199.7">24</text>
</g>
<g font-size="1.6" fill="#004080">
<text x="218.3" y="26.3">X+</text>
<text x="218.3" y="28.1">X-</text>
<text x="223.3" y="26.3">V+</text>
<text x="223.7" y="28.1">W</text>
<text x="218.3" y="31.6">Y+</text>
<text x="218.3" y="33.3">Y-</text>
<text x="223.7" y="35.1">V-</text>
<text x="224.3" y="31.6">Z</text>
<text x="218.3" y="61.2">X+</text>
<text x="218.3" y="63">X-</text>
<text x="223.3" y="61.2">V+</text>
<text x="223.7" y="63">W</text>
<text x="218.3" y="66.5">Y+</text>
<text x="218.3" y="68.2">Y-</text>
<text x="223.7" y="69.9">V-</text>
<text x="224.3" y="66.5">Z</text>
<text x="218.3" y="94.3">X+</text>
<text x="223.3" y="94.3">V+</text>
<text x="218.3" y="96.1">X-</text>
<text x="218.3" y="99.6">Y+</text>
<text x="218.3" y="101.3">Y-</text>
<text x="223.7" y="96.1">W</text>
<text x="224.3" y="99.6">Z</text>
<text x="223.7" y="103">V-</text>
<text x="218.3" y="125.7">X+</text>
<text x="223.3" y="125.7">V+</text>
<text x="218.3" y="127.5">X-</text>
<text x="218.3" y="131">Y+</text>
<text x="223.7" y="127.5">W</text>
<text x="224.3" y="131">Z</text>
<text x="218.3" y="132.8">Y-</text>
<text x="223.7" y="134.5">V-</text>
<text x="216.5" y="160.6">1</text>
<text x="222.6" y="160.6">2</text>
<text x="50.8" y="167.6">1</text>
<text x="56.9" y="167.6">2</text>
<text x="216.5" y="162.4">3</text>
<text x="216.5" y="164.1">5</text>
<text x="216.5" y="165.9">7</text>
<text x="216.5" y="167.6">9</text>
<text x="221.7" y="167.6">10</text>
<text x="222.6" y="162.4">4</text>
<text x="222.6" y="164.1">6</text>
<text x="222.6" y="165.9">8</text>
<text x="50.8" y="169.3">3</text>
<text x="50.8" y="171.1">5</text>
<text x="50.8" y="172.8">7</text>
<text x="56.9" y="169.3">4</text>
<text x="56.9" y="171.1">6</text>
<text x="56.9" y="172.8">8</text>
<text x="216.5" y="169.3">11</text>
<text x="216.5" y="171.1">13</text>
<text x="216.5" y="172.8">15</text>
<text x="221.7" y="169.3">12</text>
<text x="221.7" y="171.1">14</text>
<text x="221.7" y="172.8">16</text>
<text x="50.8" y="174.6">9</text>
<text x="50.8" y="176.4">11</text>
<text x="50.8" y="178.1">13</text>
<text x="50.8" y="179.8">15</text>
<text x="56" y="174.6">10</text>
<text x="56" y="176.4">12</text>
<text x="56" y="178.1">14</text>
<text x="56" y="179.8">16</text>
<text x="216.5" y="174.6">17</text>
<text x="216.5" y="176.4">19</text>
<text x="221.7" y="174.6">18</text>
<text x="221.7" y="176.4">20</text>
<text x="50.8" y="181.5">17</text>
<text x="50.8" y="183.3">19</text>
<text x="56" y="181.5">18</text>
<text x="56" y="183.3">20</text>
</g>
<g font-size="1.1">
<text x="34.3" y="7.7">5</text>
<text x="86.6" y="7.7">4</text>
<text x="138.9" y="7.7">3</text>
<text x="191.3" y="7.7">2</text>
<text x="243.6" y="7.7">1</text>
<text x="6.9" y="33.2">D</text>
<text x="270.3" y="33.2">D</text>
<text x="6.9" y="81.1">C</text>
<text x="270.3" y="81.1">C</text>
<text x="6.9" y="129.1">B</text>
<text x="270.3" y="129.1">B</text>
<text x="6.9" y="177">A</text>
<text x="270.3" y="177">A</text>
<text x="34.3" y="201.3">5</text>
<text x="86.6" y="201.3">4</text>
<text x="138.9" y="201.3">3</text>
<text x="191.3" y="201.3">2</text>
<text x="243.6" y="201.3">1</text>
</g>
</svg>
